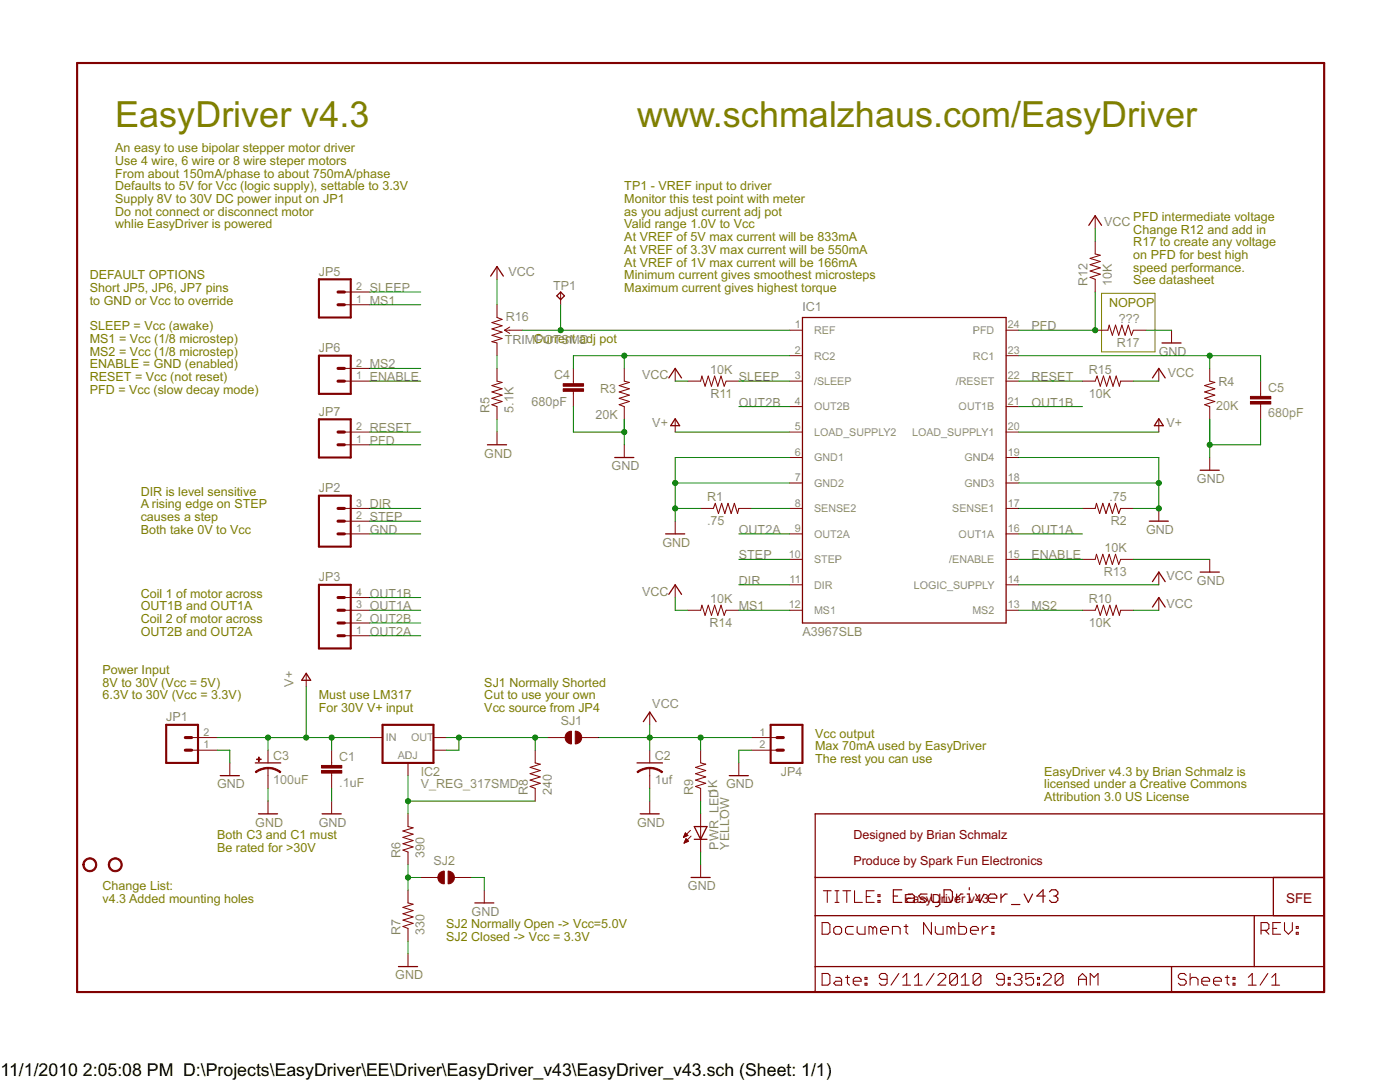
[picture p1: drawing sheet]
<svg xmlns="http://www.w3.org/2000/svg" width="279mm" height="216mm" viewBox="0 0 279 216" stroke-linecap="round" stroke-linejoin="round" font-family="sans-serif">
<g fill="#808000" stroke="#808000" stroke-width=".2">
<path d="M219.8 70.2h10.7z"/>
<path d="M230.5 58.5v11.7z"/>
<path d="M219.8 58.5h10.7z"/>
<path d="M219.8 58.5v11.7z"/>
</g>
<g fill="#800000" stroke="#800000" stroke-width=".2">
<path d="M157.6 65.9h2.5z"/>
<path d="M157.6 121.8h2.5z"/>
<path d="M157.6 71h2.5z"/>
<path d="M157.6 86.2h2.5z"/>
<path d="M157.6 96.4h2.5z"/>
<path d="M157.6 116.7h2.5z"/>
<path d="M157.6 101.5h2.5z"/>
<path d="M157.6 106.5h2.5z"/>
<path d="M157.6 91.3h2.5z"/>
<path d="M157.6 81.1h2.5z"/>
<path d="M157.6 76.1h2.5z"/>
<path d="M157.6 111.6h2.5z"/>
<path d="M200.8 65.9h2.5z"/>
<path d="M200.8 71h2.5z"/>
<path d="M200.8 76.1h2.5z"/>
<path d="M200.8 81.1h2.5z"/>
<path d="M200.8 86.2h2.5z"/>
<path d="M200.8 91.3h2.5z"/>
<path d="M200.8 96.4h2.5z"/>
<path d="M200.8 101.5h2.5z"/>
<path d="M200.8 106.5h2.5z"/>
<path d="M200.8 111.6h2.5z"/>
<path d="M200.8 116.7h2.5z"/>
<path d="M200.8 121.8h2.5z"/>
<path d="M134.7 104v2.5z"/>
<path d="M231.3 101.5v2.5z"/>
<path d="M231.3 114.2v2.5z"/>
<path d="M241.4 111.6v2.6z"/>
<path d="M134.7 73.5v2.6z"/>
<path d="M231.3 73.5v2.6z"/>
<path d="M231.3 119.2v2.6z"/>
<path d="M134.7 116.7v2.5z"/>
<path d="M147.4 101.5h2.6z"/>
<path d="M139.8 101.5h2.6z"/>
<path d="M216 101.5h2.6z"/>
<path d="M223.6 101.5h2.6z"/>
<path d="M241.4 73.5v2.6z"/>
<path d="M241.4 81.1v2.6z"/>
<path d="M240.4 80.8l1 .3z"/>
<path d="M240.4 80.8l2-.7z"/>
<path d="M240.4 79.5l2 .6z"/>
<path d="M240.4 79.5l2-.7z"/>
<path d="M240.4 78.2l2 .6z"/>
<path d="M240.4 78.2l2-.6z"/>
<path d="M240.4 76.9l2 .7z"/>
<path d="M240.4 76.9l2-.6z"/>
<path d="M241.4 76.1l1 .2z"/>
<path d="M124.6 73.5v2.6z"/>
<path d="M124.6 81.1v2.6z"/>
<path d="M123.6 80.8l1 .3z"/>
<path d="M123.6 80.8l2-.7z"/>
<path d="M123.6 79.5l2 .6z"/>
<path d="M123.6 79.5l2-.7z"/>
<path d="M123.6 78.2l2 .6z"/>
<path d="M123.6 78.2l2-.6z"/>
<path d="M123.6 76.9l2 .7z"/>
<path d="M123.6 76.9l2-.6z"/>
<path d="M124.6 76.1l1 .2z"/>
<path d="M129.7 153.2v1.6z"/>
<path d="M129.7 149.7v2.5z"/>
<path d="M129.7 154.8v2.5z"/>
<path d="M124.6 88.8v2.5z"/>
<path d="M241.4 91.3v2.5z"/>
<path d="M129.7 142.1v2.5z"/>
<path d="M53.5 153.2v1.6z"/>
<path d="M53.5 149.7v2.5z"/>
<path d="M53.5 154.8v2.5z"/>
<path d="M134.7 83.7v2.5z"/>
<path d="M231.3 83.7v2.5z"/>
<path d="M61.1 134.5v2.5z"/>
<path d="M218.6 43.1v2.5z"/>
<path d="M99.2 86.2v2.6z"/>
<path d="M99.2 73.5v2.6z"/>
<path d="M99.2 81.1v2.6z"/>
<path d="M98.2 80.8l1 .3z"/>
<path d="M98.2 80.8l2-.7z"/>
<path d="M98.2 79.5l2 .6z"/>
<path d="M98.2 79.5l2-.7z"/>
<path d="M98.2 78.2l2 .6z"/>
<path d="M98.2 78.2l2-.6z"/>
<path d="M98.2 76.9l2 .7z"/>
<path d="M98.2 76.9l2-.6z"/>
<path d="M99.2 76.1l1 .2z"/>
<path d="M81.4 162.4v2.5z"/>
<path d="M81.4 170v2.6z"/>
<path d="M80.4 169.6l1 .4z"/>
<path d="M80.4 169.6l2-.6z"/>
<path d="M80.4 168.4l2 .6z"/>
<path d="M80.4 168.4l2-.7z"/>
<path d="M80.4 167.1l2 .6z"/>
<path d="M80.4 167.1l2-.6z"/>
<path d="M80.4 165.8l2 .7z"/>
<path d="M80.4 165.8l2-.6z"/>
<path d="M81.4 164.9l1 .3z"/>
<path d="M106.8 149.7v2.5z"/>
<path d="M106.8 157.3v2.6z"/>
<path d="M105.8 156.9l1 .4z"/>
<path d="M105.8 156.9l2-.6z"/>
<path d="M105.8 155.7l2 .6z"/>
<path d="M105.8 155.7l2-.7z"/>
<path d="M105.8 154.4l2 .6z"/>
<path d="M105.8 154.4l2-.6z"/>
<path d="M105.8 153.1l2 .7z"/>
<path d="M105.8 153.1l2-.6z"/>
<path d="M106.8 152.2l1 .3z"/>
<path d="M139.8 167.5v2.5z"/>
<path d="M139.8 162.4v2.5z"/>
<path d="M139.8 164.9v2.6z"/>
<path d="M137.8 165.7l-1.4 1.4z"/>
<path d="M137.9 166.8l-1.4 1.4z"/>
<path d="M136.8 166.2l-.4 .9z"/>
<path d="M136.8 166.2l.5 .5z"/>
<path d="M136.4 167.1l.9-.4z"/>
<path d="M136.5 167h.2z"/>
<path d="M136.5 166.8h.5z"/>
<path d="M136.6 166.7h.7z"/>
<path d="M136.6 166.6h.6z"/>
<path d="M136.7 166.5h.4z"/>
<path d="M136.7 166.4h.2z"/>
<path d="M136.9 167.3l-.4 .9z"/>
<path d="M136.9 167.3l.5 .6z"/>
<path d="M136.5 168.2l.9-.3z"/>
<path d="M136.6 168.2h.1z"/>
<path d="M136.6 168h.4z"/>
<path d="M136.7 167.9h.6z"/>
<path d="M136.7 167.8h.7z"/>
<path d="M136.8 167.7h.4z"/>
<path d="M136.8 167.6h.3z"/>
<path d="M136.9 167.4h.1z"/>
<path d="M139.8 149.7v2.5z"/>
<path d="M139.8 157.3v2.6z"/>
<path d="M138.8 156.9l1 .4z"/>
<path d="M138.8 156.9l2-.6z"/>
<path d="M138.8 155.7l2 .6z"/>
<path d="M138.8 155.7l2-.7z"/>
<path d="M138.8 154.4l2 .6z"/>
<path d="M138.8 154.4l2-.6z"/>
<path d="M138.8 153.1l2 .7z"/>
<path d="M138.8 153.1l2-.6z"/>
<path d="M139.8 152.2l1 .3z"/>
<path d="M137.3 76.1h2.5z"/>
<path d="M144.9 76.1h2.5z"/>
<path d="M144.9 76.1l-.4 1z"/>
<path d="M143.9 75l.6 2.1z"/>
<path d="M143.9 75l-.6 2.1z"/>
<path d="M142.6 75l.7 2.1z"/>
<path d="M142.6 75l-.6 2.1z"/>
<path d="M141.4 75l.6 2.1z"/>
<path d="M141.4 75l-.7 2.1z"/>
<path d="M140.1 75l.6 2.1z"/>
<path d="M140.1 75l-.3 1.1z"/>
<path d="M218.6 48.1v2.6z"/>
<path d="M218.6 55.7v2.6z"/>
<path d="M217.6 55.4l1 .3z"/>
<path d="M217.6 55.4l2-.7z"/>
<path d="M217.6 54.1l2 .6z"/>
<path d="M217.6 54.1l2-.7z"/>
<path d="M217.6 52.8l2 .6z"/>
<path d="M217.6 52.8l2-.6z"/>
<path d="M217.6 51.6l2 .6z"/>
<path d="M217.6 51.6l2-.7z"/>
<path d="M218.6 50.7l1 .2z"/>
<path d="M216 111.6h2.6z"/>
<path d="M223.6 111.6h2.6z"/>
<path d="M223.6 111.6l-.3 1z"/>
<path d="M222.6 110.6l.7 2z"/>
<path d="M222.6 110.6l-.6 2z"/>
<path d="M221.4 110.6l.6 2z"/>
<path d="M221.4 110.6l-.7 2z"/>
<path d="M220.1 110.6l.6 2z"/>
<path d="M220.1 110.6l-.6 2z"/>
<path d="M218.8 110.6l.7 2z"/>
<path d="M218.8 110.6l-.2 1z"/>
<path d="M137.3 121.8h2.5z"/>
<path d="M144.9 121.8h2.5z"/>
<path d="M144.9 121.8l-.4 1z"/>
<path d="M143.9 120.8l.6 2z"/>
<path d="M143.9 120.8l-.6 2z"/>
<path d="M142.6 120.8l.7 2z"/>
<path d="M142.6 120.8l-.6 2z"/>
<path d="M141.4 120.8l.6 2z"/>
<path d="M141.4 120.8l-.7 2z"/>
<path d="M140.1 120.8l.6 2z"/>
<path d="M140.1 120.8l-.3 1z"/>
<path d="M223.6 76.1h2.6z"/>
<path d="M216 76.1h2.6z"/>
<path d="M218.9 75l-.3 1.1z"/>
<path d="M218.9 75l.7 2.1z"/>
<path d="M220.2 75l-.6 2.1z"/>
<path d="M220.2 75l.7 2.1z"/>
<path d="M221.5 75l-.6 2.1z"/>
<path d="M221.5 75l.6 2.1z"/>
<path d="M222.8 75l-.7 2.1z"/>
<path d="M222.8 75l.6 2.1z"/>
<path d="M223.6 76.1l-.2 1z"/>
<path d="M223.6 121.8h2.6z"/>
<path d="M216 121.8h2.6z"/>
<path d="M218.9 120.8l-.3 1z"/>
<path d="M218.9 120.8l.7 2z"/>
<path d="M220.2 120.8l-.6 2z"/>
<path d="M220.2 120.8l.7 2z"/>
<path d="M221.5 120.8l-.6 2z"/>
<path d="M221.5 120.8l.6 2z"/>
<path d="M222.8 120.8l-.7 2z"/>
<path d="M222.8 120.8l.6 2z"/>
<path d="M223.6 121.8l-.2 1z"/>
<path d="M99.2 53.2v2.5z"/>
<path d="M114.4 73.5v2.6z"/>
<path d="M114.4 78.6v2.5z"/>
<path d="M114.4 76.1v.5z"/>
<path d="M114.4 78.1v.5z"/>
<path d="M251.6 76.1v2.5z"/>
<path d="M251.6 81.1v2.6z"/>
<path d="M251.6 78.6v.5z"/>
<path d="M251.6 80.6v.5z"/>
<path d="M66.2 149.7v2.5z"/>
<path d="M66.2 154.8v2.5z"/>
<path d="M66.2 152.2v.5z"/>
<path d="M66.2 154.3v.5z"/>
<path d="M73.8 147.2h2.5z"/>
<path d="M81.4 152.2v2.6z"/>
<path d="M86.5 147.2h2.5z"/>
<path d="M86.5 149.7h2.5z"/>
<path d="M117 147.2h2.5z"/>
<path d="M109.3 147.2h2.6z"/>
<path d="M116.1 147.2h.9z"/>
<path d="M111.9 147.2h.9z"/>
<path d="M91.6 175.1h2.5z"/>
<path d="M84 175.1h2.5z"/>
<path d="M90.7 175.1h.9z"/>
<path d="M86.5 175.1h.9z"/>
<path d="M81.4 177.6v2.6z"/>
<path d="M81.4 185.3v2.5z"/>
<path d="M80.4 184.9l1 .4z"/>
<path d="M80.4 184.9l2-.7z"/>
<path d="M80.4 183.6l2 .6z"/>
<path d="M80.4 183.6l2-.6z"/>
<path d="M80.4 182.3l2 .7z"/>
<path d="M80.4 182.3l2-.6z"/>
<path d="M80.4 181.1l2 .6z"/>
<path d="M80.4 181.1l2-.7z"/>
<path d="M81.4 180.2l1 .2z"/>
<path d="M101.7 65.9h2.6z"/>
<path d="M99.2 60.8v2.6z"/>
<path d="M99.2 63.4l1 .3z"/>
<path d="M98.2 64.4l2-.7z"/>
<path d="M98.2 64.4l2 .6z"/>
<path d="M98.2 65.6l2-.6z"/>
<path d="M98.2 65.6l2 .7z"/>
<path d="M98.2 66.9l2-.6z"/>
<path d="M98.2 66.9l2 .6z"/>
<path d="M98.2 68.2l2-.7z"/>
<path d="M98.2 68.2l1 .2z"/>
<path d="M100.7 65.9l1 .6z"/>
<path d="M100.7 65.9l1-.6z"/>
<path d="M99.2 68.4v2.6z"/>
<path d="M100.7 65.9h1z"/>
<path d="M45.9 152.2v2.6z"/>
<path d="M53.5 159.9v2.5z"/>
<path d="M66.2 159.9v2.5z"/>
<path d="M129.7 159.9v2.5z"/>
<path d="M139.8 172.6v2.5z"/>
<path d="M147.4 152.2v2.6z"/>
<path d="M96.6 177.6v2.6z"/>
<path d="M81.4 190.3v2.6z"/>
<path d="M218.6 65.9h2.5z"/>
<path d="M226.2 65.9h2.5z"/>
<path d="M226.2 65.9l-.4 1z"/>
<path d="M225.2 64.9l.6 2z"/>
<path d="M225.2 64.9l-.7 2z"/>
<path d="M223.9 64.9l.6 2z"/>
<path d="M223.9 64.9l-.6 2z"/>
<path d="M222.6 64.9l.7 2z"/>
<path d="M222.6 64.9l-.6 2z"/>
<path d="M221.4 64.9l.6 2z"/>
<path d="M221.4 64.9l-.3 1z"/>
<path d="M233.8 65.9v2.5z"/>
<path d="M111.9 58.3v2.5z"/>
<path d="M68.7 60.8h5.1z"/>
<path d="M68.7 58.3h5.1z"/>
<path d="M68.7 76.1h5.1z"/>
<path d="M68.7 73.5h5.1z"/>
<path d="M68.7 88.8h5.1z"/>
<path d="M68.7 86.2h5.1z"/>
<path d="M68.7 106.5h5.1z"/>
<path d="M68.7 104h5.1z"/>
<path d="M68.7 101.5h5.1z"/>
<path d="M68.7 126.9h5.1z"/>
<path d="M68.7 124.3h5.1z"/>
<path d="M68.7 121.8h5.1z"/>
<path d="M68.7 119.2h5.1z"/>
<path d="M38.2 149.7h5.1z"/>
<path d="M38.2 147.2h5.1z"/>
<path d="M150 147.2h5.1z"/>
<path d="M150 149.7h5.1z"/>
<path d="M129.7 153.1h.2a4.1 4.1 0 0 1 2.3 .9l-.1 .2-1.4-.7-1-.1z" fill-rule="evenodd"/>
<path d="M127.1 154l1.2-.6 1.4-.3v.3l-1 .1-1.4 .7z" fill-rule="evenodd"/>
<path d="M53.5 153.1l1.3 .2 1.2 .7-.1 .2-1.4-.7-1-.1z" fill-rule="evenodd"/>
<path d="M50.9 154l1.2-.6 1.4-.3v.3l-1 .1-1.4 .7z" fill-rule="evenodd"/>
<path d="M114.8 145.9a1.27 1.27 0 0 1 1.3 1.3 1.27 1.27 0 0 1-1.3 1.2z" fill-rule="evenodd"/>
<path d="M113.1 146.3l.5-.3 .4-.1v2.5a1.29 1.29 0 0 1-1.1-.7 1.29 1.29 0 0 1 .2-1.4z" fill-rule="evenodd"/>
<path d="M89.4 173.8a1.27 1.27 0 0 1 1.3 1.3 1.27 1.27 0 0 1-1.3 1.3z" fill-rule="evenodd"/>
<path d="M87.7 174.2l.5-.3 .5-.1v2.6a1.27 1.27 0 0 1-1.2-.8 1.27 1.27 0 0 1 .2-1.4z" fill-rule="evenodd"/>
<path d="M16.9 171.6a1.4 1.4 0 0 1 2.2 .2 1.4 1.4 0 0 1-.8 2.1 1.4 1.4 0 0 1-1.8-1.3h.3a1.15 1.15 0 0 1 1.6-1.1 1.15 1.15 0 0 1 .3 1.9 1.15 1.15 0 0 1-1.9-.6v-.2h-.3z" fill-rule="evenodd"/>
<path d="M22 171.6a1.4 1.4 0 0 1 2.2 .2 1.4 1.4 0 0 1-.8 2.1 1.4 1.4 0 0 1-1.8-1.3h.3a1.15 1.15 0 0 1 1.6-1.1 1.15 1.15 0 0 1 .3 1.9 1.15 1.15 0 0 1-1.9-.6v-.2h-.3z" fill-rule="evenodd"/>
</g>
<g fill="#800000" stroke="#800000" stroke-width=".25">
<path d="M160.1 124.3h40.7z"/>
<path d="M200.8 63.4v60.9z"/>
<path d="M160.1 63.4h40.7z"/>
<path d="M160.1 63.4v60.9z"/>
<path d="M132.8 106.5h3.9z"/>
<path d="M229.4 104h3.8z"/>
<path d="M231.3 114.2l1.2 1.9z"/>
<path d="M231.3 114.2l-1.3 1.9z"/>
<path d="M239.5 114.2h3.8z"/>
<path d="M134.7 73.5l1.3 1.9z"/>
<path d="M134.7 73.5l-1.2 1.9z"/>
<path d="M231.3 73.5l1.2 1.9z"/>
<path d="M231.3 73.5l-1.3 1.9z"/>
<path d="M231.3 119.2l1.2 1.9z"/>
<path d="M231.3 119.2l-1.3 1.9z"/>
<path d="M134.7 116.7l1.3 1.9z"/>
<path d="M134.7 116.7l-1.2 1.9z"/>
<path d="M127.1 152.2h5.1z"/>
<path d="M122.7 91.3h3.8z"/>
<path d="M239.5 93.8h3.8z"/>
<path d="M129.7 142.1l1.2 1.9z"/>
<path d="M129.7 142.1l-1.3 1.9z"/>
<path d="M50.9 152.2h5.1z"/>
<path d="M134.7 83.5l.9 1.4z"/>
<path d="M134.7 83.5l-.8 1.4z"/>
<path d="M133.9 84.9h1.7z"/>
<path d="M231.3 83.5l.9 1.4z"/>
<path d="M231.3 83.5l-.9 1.4z"/>
<path d="M230.4 84.9h1.8z"/>
<path d="M61.1 134.3l.9 1.4z"/>
<path d="M61.1 134.3l-.9 1.4z"/>
<path d="M60.2 135.7h1.8z"/>
<path d="M218.6 43.1l1.2 1.9z"/>
<path d="M218.6 43.1l-1.3 1.9z"/>
<path d="M97.3 88.8h3.8z"/>
<path d="M162.7 198h71.1z"/>
<path d="M250.3 182.7h14z"/>
<path d="M162.7 192.9v5.1z"/>
<path d="M162.7 192.9h71.1z"/>
<path d="M162.7 182.7v10.2z"/>
<path d="M264.3 182.7v10.2z"/>
<path d="M233.8 192.9v5.1z"/>
<path d="M233.8 192.9h16.5z"/>
<path d="M233.8 198h30.5z"/>
<path d="M250.3 182.7v10.2z"/>
<path d="M162.7 182.7h87.6z"/>
<path d="M250.3 192.9h14z"/>
<path d="M264.3 192.9v5.1z"/>
<path d="M162.7 175.1v7.6z"/>
<path d="M162.7 162.4h101.6z"/>
<path d="M264.3 162.4v12.7z"/>
<path d="M162.7 175.1h101.6z"/>
<path d="M162.7 162.4v12.7z"/>
<path d="M264.3 175.1v7.6z"/>
<path d="M141.1 164.9l-1.3 2.6z"/>
<path d="M138.6 164.9l1.2 2.6z"/>
<path d="M139.8 167.5h1.3z"/>
<path d="M138.6 167.5h1.2z"/>
<path d="M139.8 164.9h1.3z"/>
<path d="M138.6 164.9h1.2z"/>
<path d="M99.2 53.2l1.3 1.9z"/>
<path d="M99.2 53.2l-1.3 1.9z"/>
<path d="M44 154.8h3.8z"/>
<path d="M51.6 162.4h3.8z"/>
<path d="M64.3 162.4h3.8z"/>
<path d="M127.8 162.4h3.8z"/>
<path d="M137.9 175.1h3.8z"/>
<path d="M145.5 154.8h3.9z"/>
<path d="M94.8 180.2h3.8z"/>
<path d="M79.5 192.9h3.8z"/>
<path d="M254.1 175.1v7.6z"/>
<path d="M254.1 182.7h10.2z"/>
<path d="M254.1 175.1h10.2z"/>
<path d="M231.9 68.4h3.8z"/>
<path d="M111.1 59l.8-.7z"/>
<path d="M111.9 58.3l.7 .7z"/>
<path d="M112.6 59l-.7 .8z"/>
<path d="M111.1 59l.8 .8z"/>
</g>
<g fill="#800000" stroke="#800000" stroke-width=".21">
<path d="M142.7 100.4l-.3 1.1z"/>
<path d="M142.7 100.4l.7 2.1z"/>
<path d="M144 100.4l-.6 2.1z"/>
<path d="M144 100.4l.7 2.1z"/>
<path d="M145.3 100.4l-.6 2.1z"/>
<path d="M145.3 100.4l.6 2.1z"/>
<path d="M146.6 100.4l-.7 2.1z"/>
<path d="M146.6 100.4l.6 2.1z"/>
<path d="M147.4 101.5l-.2 1z"/>
<path d="M223.6 101.5l-.3 1z"/>
<path d="M222.6 100.4l.7 2.1z"/>
<path d="M222.6 100.4l-.6 2.1z"/>
<path d="M221.4 100.4l.6 2.1z"/>
<path d="M221.4 100.4l-.7 2.1z"/>
<path d="M220.1 100.4l.6 2.1z"/>
<path d="M220.1 100.4l-.6 2.1z"/>
<path d="M218.8 100.4l.7 2.1z"/>
<path d="M218.8 100.4l-.2 1.1z"/>
<path d="M164.1 194.2v2.4z"/>
<path d="M164.1 196.6h1.1z"/>
<path d="M165.2 196.6l.4-.4z"/>
<path d="M165.6 194.6v1.6z"/>
<path d="M165.2 194.2l.4 .4z"/>
<path d="M164.1 194.2h1.1z"/>
<path d="M166.8 195h.8z"/>
<path d="M167.6 195l.4 .4z"/>
<path d="M168 195.4v1.2z"/>
<path d="M166.8 196.6h1.2z"/>
<path d="M166.4 196.2l.4 .4z"/>
<path d="M166.4 196.2l.4-.4z"/>
<path d="M166.8 195.8h1.2z"/>
<path d="M169.1 194.6v1.6z"/>
<path d="M169.1 196.2l.4 .4z"/>
<path d="M168.7 195h.8z"/>
<path d="M170.7 196.6h.8z"/>
<path d="M170.3 196.2l.4 .4z"/>
<path d="M170.3 195.4v.8z"/>
<path d="M170.3 195.4l.4-.4z"/>
<path d="M170.7 195h.8z"/>
<path d="M171.5 195l.4 .4z"/>
<path d="M171.9 195.4v.4z"/>
<path d="M170.3 195.8h1.6z"/>
<path d="M172.6 195h.4z"/>
<path d="M173 195v.4z"/>
<path d="M172.6 195.4h.4z"/>
<path d="M172.6 195v.4z"/>
<path d="M172.6 196.2h.4z"/>
<path d="M173 196.2v.4z"/>
<path d="M172.6 196.6h.4z"/>
<path d="M172.6 196.2v.4z"/>
<path d="M175.5 196.2l.4 .4z"/>
<path d="M175.9 196.6h.8z"/>
<path d="M176.7 196.6l.3-.4z"/>
<path d="M177 194.6v1.6z"/>
<path d="M176.7 194.2l.3 .4z"/>
<path d="M175.9 194.2h.8z"/>
<path d="M175.9 194.2l-.4 .4z"/>
<path d="M175.5 194.6v.4z"/>
<path d="M175.5 195l.4 .4z"/>
<path d="M175.9 195.4h1.1z"/>
<path d="M179.4 194.2l-1.6 2.4z"/>
<path d="M180.2 195l.8-.8z"/>
<path d="M181 194.2v2.4z"/>
<path d="M180.2 196.6h1.5z"/>
<path d="M182.5 195l.8-.8z"/>
<path d="M183.3 194.2v2.4z"/>
<path d="M182.5 196.6h1.6z"/>
<path d="M186.4 194.2l-1.6 2.4z"/>
<path d="M187.2 196.6h1.5z"/>
<path d="M187.2 196.6l1.5-1.6z"/>
<path d="M188.7 194.6v.4z"/>
<path d="M188.3 194.2l.4 .4z"/>
<path d="M187.6 194.2h.7z"/>
<path d="M187.2 194.6l.4-.4z"/>
<path d="M189.5 194.6v1.6z"/>
<path d="M189.9 194.2l-.4 .4z"/>
<path d="M189.9 194.2h.8z"/>
<path d="M190.7 194.2l.4 .4z"/>
<path d="M191.1 194.6v1.6z"/>
<path d="M191.1 196.2l-.4 .4z"/>
<path d="M189.9 196.6h.8z"/>
<path d="M189.5 196.2l.4 .4z"/>
<path d="M191.1 194.6l-1.6 1.6z"/>
<path d="M191.9 195l.7-.8z"/>
<path d="M192.6 194.2v2.4z"/>
<path d="M191.9 196.6h1.5z"/>
<path d="M194.2 194.6v1.6z"/>
<path d="M194.2 194.6l.4-.4z"/>
<path d="M194.6 194.2h.8z"/>
<path d="M195.4 194.2l.3 .4z"/>
<path d="M195.7 194.6v1.6z"/>
<path d="M195.4 196.6l.3-.4z"/>
<path d="M194.6 196.6h.8z"/>
<path d="M194.2 196.2l.4 .4z"/>
<path d="M195.7 194.6l-1.5 1.6z"/>
<path d="M198.9 196.2l.4 .4z"/>
<path d="M199.3 196.6h.7z"/>
<path d="M200 196.6l.4-.4z"/>
<path d="M200.4 194.6v1.6z"/>
<path d="M200 194.2l.4 .4z"/>
<path d="M199.3 194.2h.7z"/>
<path d="M199.3 194.2l-.4 .4z"/>
<path d="M198.9 194.6v.4z"/>
<path d="M198.9 195l.4 .4z"/>
<path d="M199.3 195.4h1.1z"/>
<path d="M201.2 195h.4z"/>
<path d="M201.6 195v.4z"/>
<path d="M201.2 195.4h.4z"/>
<path d="M201.2 195v.4z"/>
<path d="M201.2 196.2h.4z"/>
<path d="M201.6 196.2v.4z"/>
<path d="M201.2 196.6h.4z"/>
<path d="M201.2 196.2v.4z"/>
<path d="M202.4 194.6l.4-.4z"/>
<path d="M202.8 194.2h.8z"/>
<path d="M203.6 194.2l.3 .4z"/>
<path d="M203.9 194.6v.4z"/>
<path d="M203.9 195l-.3 .4z"/>
<path d="M203.2 195.4h.4z"/>
<path d="M203.6 195.4l.3 .4z"/>
<path d="M203.9 195.8v.4z"/>
<path d="M203.9 196.2l-.3 .4z"/>
<path d="M202.8 196.6h.8z"/>
<path d="M202.4 196.2l.4 .4z"/>
<path d="M204.7 194.2h1.6z"/>
<path d="M204.7 194.2v1.2z"/>
<path d="M204.7 195.4l.8-.4z"/>
<path d="M205.5 195h.4z"/>
<path d="M205.9 195l.4 .4z"/>
<path d="M206.3 195.4v.8z"/>
<path d="M206.3 196.2l-.4 .4z"/>
<path d="M205.1 196.6h.8z"/>
<path d="M204.7 196.2l.4 .4z"/>
<path d="M207.1 195h.4z"/>
<path d="M207.5 195v.4z"/>
<path d="M207.1 195.4h.4z"/>
<path d="M207.1 195v.4z"/>
<path d="M207.1 196.2h.4z"/>
<path d="M207.5 196.2v.4z"/>
<path d="M207.1 196.6h.4z"/>
<path d="M207.1 196.2v.4z"/>
<path d="M208.2 196.6h1.6z"/>
<path d="M208.2 196.6l1.6-1.6z"/>
<path d="M209.8 194.6v.4z"/>
<path d="M209.4 194.2l.4 .4z"/>
<path d="M208.6 194.2h.8z"/>
<path d="M208.2 194.6l.4-.4z"/>
<path d="M210.6 194.6v1.6z"/>
<path d="M210.9 194.2l-.3 .4z"/>
<path d="M210.9 194.2h.8z"/>
<path d="M211.7 194.2l.4 .4z"/>
<path d="M212.1 194.6v1.6z"/>
<path d="M211.7 196.6l.4-.4z"/>
<path d="M210.9 196.6h.8z"/>
<path d="M210.6 196.2l.3 .4z"/>
<path d="M210.6 196.2l1.5-1.6z"/>
<path d="M215.2 195v1.6z"/>
<path d="M216 194.2l-.8 .8z"/>
<path d="M216 194.2l.8 .8z"/>
<path d="M216.8 195v1.6z"/>
<path d="M215.2 195.4h1.6z"/>
<path d="M217.6 194.2v2.4z"/>
<path d="M217.6 194.2l.8 .8z"/>
<path d="M218.4 195l.7-.8z"/>
<path d="M219.1 194.2v2.4z"/>
<path d="M236.3 194.2l.4 .4z"/>
<path d="M235.6 194.2h.7z"/>
<path d="M235.2 194.6l.4-.4z"/>
<path d="M235.2 194.6v.4z"/>
<path d="M235.2 195l.4 .4z"/>
<path d="M235.6 195.4h.7z"/>
<path d="M236.3 195.4l.4 .4z"/>
<path d="M236.7 195.8v.4z"/>
<path d="M236.7 196.2l-.4 .4z"/>
<path d="M235.6 196.6h.7z"/>
<path d="M235.2 196.2l.4 .4z"/>
<path d="M237.5 194.2v2.4z"/>
<path d="M237.5 195.4l.4-.4z"/>
<path d="M237.9 195h.8z"/>
<path d="M238.7 195l.4 .4z"/>
<path d="M239.1 195.4v1.2z"/>
<path d="M240.2 196.6h.8z"/>
<path d="M239.8 196.2l.4 .4z"/>
<path d="M239.8 195.4v.8z"/>
<path d="M239.8 195.4l.4-.4z"/>
<path d="M240.2 195h.8z"/>
<path d="M241 195l.4 .4z"/>
<path d="M241.4 195.4v.4z"/>
<path d="M239.8 195.8h1.6z"/>
<path d="M242.6 196.6h.8z"/>
<path d="M242.2 196.2l.4 .4z"/>
<path d="M242.2 195.4v.8z"/>
<path d="M242.2 195.4l.4-.4z"/>
<path d="M242.6 195h.8z"/>
<path d="M243.4 195l.4 .4z"/>
<path d="M243.8 195.4v.4z"/>
<path d="M242.2 195.8h1.6z"/>
<path d="M244.9 194.6v1.6z"/>
<path d="M244.9 196.2l.4 .4z"/>
<path d="M244.5 195h.8z"/>
<path d="M246.1 195h.4z"/>
<path d="M246.5 195v.4z"/>
<path d="M246.1 195.4h.4z"/>
<path d="M246.1 195v.4z"/>
<path d="M246.1 196.2h.4z"/>
<path d="M246.5 196.2v.4z"/>
<path d="M246.1 196.6h.4z"/>
<path d="M246.1 196.2v.4z"/>
<path d="M249.1 195l.8-.8z"/>
<path d="M249.9 194.2v2.4z"/>
<path d="M249.1 196.6h1.6z"/>
<path d="M253 194.2l-1.5 2.4z"/>
<path d="M253.8 195l.8-.8z"/>
<path d="M254.6 194.2v2.4z"/>
<path d="M253.8 196.6h1.6z"/>
<path d="M251.7 184.1v2.3z"/>
<path d="M251.7 184.1h1.2z"/>
<path d="M252.9 184.1l.3 .4z"/>
<path d="M253.2 184.5v.8z"/>
<path d="M252.9 185.6l.3-.3z"/>
<path d="M251.7 185.6h1.2z"/>
<path d="M252.5 185.6l.7 .8z"/>
<path d="M254 184.1h1.6z"/>
<path d="M254 184.1v2.3z"/>
<path d="M254 186.4h1.6z"/>
<path d="M254 185.3h.8z"/>
<path d="M256.3 184.1v1.5z"/>
<path d="M256.3 185.6l.8 .8z"/>
<path d="M257.1 186.4l.8-.8z"/>
<path d="M257.9 184.1v1.5z"/>
<path d="M258.7 184.9h.4z"/>
<path d="M259.1 184.9v.4z"/>
<path d="M258.7 185.3h.4z"/>
<path d="M258.7 184.9v.4z"/>
<path d="M258.7 186h.4z"/>
<path d="M259.1 186v.4z"/>
<path d="M258.7 186.4h.4z"/>
<path d="M258.7 186v.4z"/>
<path d="M165.1 177.7v2.4z"/>
<path d="M164.3 177.7h1.6z"/>
<path d="M166.6 180.1h.8z"/>
<path d="M167 177.7v2.4z"/>
<path d="M166.6 177.7h.8z"/>
<path d="M169 177.7v2.4z"/>
<path d="M168.2 177.7h1.6z"/>
<path d="M170.5 177.7v2.4z"/>
<path d="M170.5 180.1h1.6z"/>
<path d="M172.9 177.7h1.6z"/>
<path d="M172.9 177.7v2.4z"/>
<path d="M172.9 180.1h1.6z"/>
<path d="M172.9 178.9h.8z"/>
<path d="M175.2 178.5h.4z"/>
<path d="M175.6 178.5v.4z"/>
<path d="M175.2 178.9h.4z"/>
<path d="M175.2 178.5v.4z"/>
<path d="M175.2 179.7h.4z"/>
<path d="M175.6 179.7v.4z"/>
<path d="M175.2 180.1h.4z"/>
<path d="M175.2 179.7v.4z"/>
<path d="M164.1 184.1v2.3z"/>
<path d="M164.1 186.4h1.1z"/>
<path d="M165.2 186.4l.4-.4z"/>
<path d="M165.6 184.5v1.5z"/>
<path d="M165.2 184.1l.4 .4z"/>
<path d="M164.1 184.1h1.1z"/>
<path d="M166.8 186.4h.8z"/>
<path d="M167.6 186.4l.4-.4z"/>
<path d="M168 185.3v.7z"/>
<path d="M167.6 184.9l.4 .4z"/>
<path d="M166.8 184.9h.8z"/>
<path d="M166.4 185.3l.4-.4z"/>
<path d="M166.4 185.3v.7z"/>
<path d="M166.4 186l.4 .4z"/>
<path d="M169.1 184.9h1.2z"/>
<path d="M169.1 184.9l-.4 .4z"/>
<path d="M168.7 185.3v.7z"/>
<path d="M168.7 186l.4 .4z"/>
<path d="M169.1 186.4h1.2z"/>
<path d="M171.1 184.9v1.1z"/>
<path d="M171.1 186l.4 .4z"/>
<path d="M171.5 186.4h1.1z"/>
<path d="M172.6 184.9v1.5z"/>
<path d="M173.4 184.9v1.5z"/>
<path d="M173.4 184.9h.4z"/>
<path d="M173.8 184.9l.4 .4z"/>
<path d="M174.2 185.3v1.1z"/>
<path d="M174.2 185.3l.4-.4z"/>
<path d="M174.6 184.9l.4 .4z"/>
<path d="M175 185.3v1.1z"/>
<path d="M176.1 186.4h.8z"/>
<path d="M175.7 186l.4 .4z"/>
<path d="M175.7 185.3v.7z"/>
<path d="M175.7 185.3l.4-.4z"/>
<path d="M176.1 184.9h.8z"/>
<path d="M176.9 184.9l.4 .4z"/>
<path d="M177.3 185.3v.3z"/>
<path d="M175.7 185.6h1.6z"/>
<path d="M178.1 184.9v1.5z"/>
<path d="M178.1 184.9h1.2z"/>
<path d="M179.3 184.9l.3 .4z"/>
<path d="M179.6 185.3v1.1z"/>
<path d="M180.8 184.5v1.5z"/>
<path d="M180.8 186l.4 .4z"/>
<path d="M180.4 184.9h.8z"/>
<path d="M184.3 184.1v2.3z"/>
<path d="M184.3 184.1l1.6 2.3z"/>
<path d="M185.9 184.1v2.3z"/>
<path d="M186.7 184.9v1.1z"/>
<path d="M186.7 186l.3 .4z"/>
<path d="M187 186.4h1.2z"/>
<path d="M188.2 184.9v1.5z"/>
<path d="M189 184.9v1.5z"/>
<path d="M189 184.9h.4z"/>
<path d="M189.4 184.9l.4 .4z"/>
<path d="M189.8 185.3v1.1z"/>
<path d="M189.8 185.3l.4-.4z"/>
<path d="M190.2 184.9l.4 .4z"/>
<path d="M190.6 185.3v1.1z"/>
<path d="M191.3 184.1v2.3z"/>
<path d="M191.3 186.4h1.2z"/>
<path d="M192.5 186.4l.4-.4z"/>
<path d="M192.9 185.3v.7z"/>
<path d="M192.5 184.9l.4 .4z"/>
<path d="M191.3 184.9h1.2z"/>
<path d="M194.1 186.4h.7z"/>
<path d="M193.7 186l.4 .4z"/>
<path d="M193.7 185.3v.7z"/>
<path d="M193.7 185.3l.4-.4z"/>
<path d="M194.1 184.9h.7z"/>
<path d="M194.8 184.9l.4 .4z"/>
<path d="M195.2 185.3v.3z"/>
<path d="M193.7 185.6h1.5z"/>
<path d="M196 184.9v1.5z"/>
<path d="M196 185.6l.8-.7z"/>
<path d="M196.8 184.9h.4z"/>
<path d="M198 184.9h.4z"/>
<path d="M198.4 184.9v.4z"/>
<path d="M198 185.3h.4z"/>
<path d="M198 184.9v.4z"/>
<path d="M198 186h.4z"/>
<path d="M198.4 186v.4z"/>
<path d="M198 186.4h.4z"/>
<path d="M198 186v.4z"/>
</g>
<g fill="#800000" stroke="#800000" stroke-width=".2">
<path d="M51.2 151.4h.9v.2h-.9z"/>
<path d="M51.6 151.1h.1v.9h-.1z"/>
<path d="M112.4 77.6h4.1v.5h-4.1z"/>
<path d="M112.4 76.6h4.1v.5h-4.1z"/>
<path d="M249.6 80.1h4v.5h-4z"/>
<path d="M249.6 79.1h4v.5h-4z"/>
<path d="M64.2 153.8h4v.5h-4z"/>
<path d="M64.2 152.7h4v.5h-4z"/>
</g>
<g fill="#800000" stroke="#800000" stroke-width=".42">
<path d="M15.4 12.6h248.9z"/>
<path d="M264.3 12.6v185.4z"/>
<path d="M15.4 12.6v185.4z"/>
<path d="M15.4 198h248.9z"/>
<path d="M76.3 152.2h10.2z"/>
<path d="M86.5 144.6v7.6z"/>
<path d="M76.3 144.6h10.2z"/>
<path d="M76.3 144.6v7.6z"/>
<path d="M63.6 63.4h6.4z"/>
<path d="M63.6 55.7v7.7z"/>
<path d="M70 55.7v7.7z"/>
<path d="M63.6 55.7h6.4z"/>
<path d="M63.6 78.6h6.4z"/>
<path d="M63.6 71v7.6z"/>
<path d="M70 71v7.6z"/>
<path d="M63.6 71h6.4z"/>
<path d="M63.6 91.3h6.4z"/>
<path d="M63.6 83.7v7.6z"/>
<path d="M70 83.7v7.6z"/>
<path d="M63.6 83.7h6.4z"/>
<path d="M63.6 109.1h6.4z"/>
<path d="M63.6 98.9v10.2z"/>
<path d="M70 98.9v10.2z"/>
<path d="M63.6 98.9h6.4z"/>
<path d="M63.6 129.4h6.4z"/>
<path d="M63.6 116.7v12.7z"/>
<path d="M70 116.7v12.7z"/>
<path d="M63.6 116.7h6.4z"/>
<path d="M33.2 152.2h6.3z"/>
<path d="M33.2 144.6v7.6z"/>
<path d="M39.5 144.6v7.6z"/>
<path d="M33.2 144.6h6.3z"/>
<path d="M153.8 144.6h6.3z"/>
<path d="M160.1 144.6v7.6z"/>
<path d="M153.8 144.6v7.6z"/>
<path d="M153.8 152.2h6.3z"/>
</g>
<g fill="#800000" stroke="#800000" stroke-width=".23">
<path d="M178.3 177.5h1.7z"/>
<path d="M178.3 177.5v2.6z"/>
<path d="M178.3 180.1h1.7z"/>
<path d="M178.3 178.8h.8z"/>
<path d="M181.3 178.4h.8z"/>
<path d="M182.1 178.4l.4 .4z"/>
<path d="M182.5 178.8v1.3z"/>
<path d="M181.3 180.1h1.2z"/>
<path d="M180.8 179.6l.5 .5z"/>
<path d="M180.8 179.6l.5-.4z"/>
<path d="M181.3 179.2h1.2z"/>
<path d="M183.3 180.1h1.3z"/>
<path d="M184.6 180.1l.4-.5z"/>
<path d="M184.6 179.2l.4 .4z"/>
<path d="M183.8 179.2h.8z"/>
<path d="M183.3 178.8l.5 .4z"/>
<path d="M183.3 178.8l.5-.4z"/>
<path d="M183.8 178.4h1.2z"/>
<path d="M185.9 178.4v1.2z"/>
<path d="M185.9 179.6l.4 .5z"/>
<path d="M186.3 180.1h1.3z"/>
<path d="M187.6 178.4v2.1z"/>
<path d="M187.1 180.9l.5-.4z"/>
<path d="M186.7 180.9h.4z"/>
<path d="M188.4 177.5v2.6z"/>
<path d="M188.4 180.1h1.3z"/>
<path d="M189.7 180.1l.4-.5z"/>
<path d="M190.1 178v1.6z"/>
<path d="M189.7 177.5l.4 .5z"/>
<path d="M188.4 177.5h1.3z"/>
<path d="M190.9 178.4v1.7z"/>
<path d="M190.9 179.2l.9-.8z"/>
<path d="M191.8 178.4h.4z"/>
<path d="M193 178.4h.4z"/>
<path d="M193.4 178.4v1.7z"/>
<path d="M193 180.1h.9z"/>
<path d="M193.4 177.1v.4z"/>
<path d="M194.7 178.4l.9 1.7z"/>
<path d="M196.4 178.4l-.8 1.7z"/>
<path d="M197.7 180.1h.8z"/>
<path d="M197.2 179.6l.5 .5z"/>
<path d="M197.2 178.8v.8z"/>
<path d="M197.2 178.8l.5-.4z"/>
<path d="M197.7 178.4h.8z"/>
<path d="M198.5 178.4l.4 .4z"/>
<path d="M198.9 178.8v.4z"/>
<path d="M197.2 179.2h1.7z"/>
<path d="M199.8 178.4v1.7z"/>
<path d="M199.8 179.2l.8-.8z"/>
<path d="M200.6 178.4h.4z"/>
<path d="M201.9 180.5h1.6z"/>
<path d="M204.4 178.4l.8 1.7z"/>
<path d="M206.1 178.4l-.9 1.7z"/>
<path d="M208.2 177.5v2.6z"/>
<path d="M208.2 177.5l-1.3 1.3z"/>
<path d="M206.9 178.8h1.7z"/>
<path d="M209.4 178l.5-.5z"/>
<path d="M209.9 177.5h.8z"/>
<path d="M210.7 177.5l.4 .5z"/>
<path d="M211.1 178v.4z"/>
<path d="M210.7 178.8l.4-.4z"/>
<path d="M210.3 178.8h.4z"/>
<path d="M210.7 178.8l.4 .4z"/>
<path d="M211.1 179.2v.4z"/>
<path d="M211.1 179.6l-.4 .5z"/>
<path d="M209.9 180.1h.8z"/>
<path d="M209.4 179.6l.5 .5z"/>
</g>
<g fill="#800000" stroke="#800000" stroke-width=".61">
<path d="M67.5 58.3h1.2z"/>
<path d="M67.5 60.8h1.2z"/>
<path d="M67.5 73.5h1.2z"/>
<path d="M67.5 76.1h1.2z"/>
<path d="M67.5 86.2h1.2z"/>
<path d="M67.5 88.8h1.2z"/>
<path d="M67.5 101.5h1.2z"/>
<path d="M67.5 104h1.2z"/>
<path d="M67.5 106.5h1.2z"/>
<path d="M67.5 121.8h1.2z"/>
<path d="M67.5 124.3h1.2z"/>
<path d="M67.5 126.9h1.2z"/>
<path d="M67.5 119.2h1.2z"/>
<path d="M37 147.2h1.2z"/>
<path d="M37 149.7h1.2z"/>
<path d="M155.1 149.7h1.2z"/>
<path d="M155.1 147.2h1.2z"/>
</g>
<g fill="#008000" stroke="#008000" stroke-width=".2">
<path d="M134.7 91.3h22.9z"/>
<path d="M134.7 91.3v5.1z"/>
<path d="M134.7 96.4h22.9z"/>
<path d="M134.7 96.4v5.1z"/>
<path d="M134.7 101.5v2.5z"/>
<path d="M134.7 101.5h5.1z"/>
<path d="M226.2 101.5h5.1z"/>
<path d="M203.3 96.4h28z"/>
<path d="M203.3 91.3h28z"/>
<path d="M231.3 91.3v5.1z"/>
<path d="M231.3 96.4v5.1z"/>
<path d="M114.4 81.1v5.1z"/>
<path d="M114.4 86.2h10.2z"/>
<path d="M124.6 83.7v2.5z"/>
<path d="M124.6 83.7v5.1z"/>
<path d="M241.4 83.7v5.1z"/>
<path d="M241.4 88.8h10.2z"/>
<path d="M251.6 83.7v5.1z"/>
<path d="M241.4 83.7v7.6z"/>
<path d="M99.2 83.7v2.5z"/>
<path d="M226.2 111.6h15.2z"/>
<path d="M73.8 106.5h10.2z"/>
<path d="M43.3 149.7h2.6z"/>
<path d="M45.9 149.7v2.5z"/>
<path d="M53.5 157.3v2.6z"/>
<path d="M66.2 157.3v2.6z"/>
<path d="M129.7 157.3v2.6z"/>
<path d="M139.8 170v2.6z"/>
<path d="M147.4 149.7h2.6z"/>
<path d="M147.4 149.7v2.5z"/>
<path d="M94.1 175.1h2.5z"/>
<path d="M96.6 175.1v2.5z"/>
<path d="M81.4 187.8v2.5z"/>
<path d="M228.7 65.9h5.1z"/>
<path d="M218.6 45.6v2.5z"/>
<path d="M226.2 76.1h5.1z"/>
<path d="M203.3 116.7h28z"/>
<path d="M134.7 119.2v2.6z"/>
<path d="M134.7 121.8h2.6z"/>
<path d="M134.7 76.1h2.6z"/>
<path d="M226.2 121.8h5.1z"/>
<path d="M99.2 55.7v5.1z"/>
<path d="M129.7 144.6v2.6z"/>
<path d="M139.8 147.2h10.2z"/>
<path d="M129.7 147.2h10.1z"/>
<path d="M129.7 147.2v2.5z"/>
<path d="M139.8 147.2v2.5z"/>
<path d="M119.5 147.2h10.2z"/>
<path d="M150 101.5h7.6z"/>
<path d="M203.3 101.5h12.7z"/>
<path d="M124.6 71h33z"/>
<path d="M124.6 71v2.5z"/>
<path d="M114.4 71h10.2z"/>
<path d="M114.4 71v2.5z"/>
<path d="M241.4 71v2.5z"/>
<path d="M251.6 71v5.1z"/>
<path d="M241.4 71h10.2z"/>
<path d="M203.3 71h38.1z"/>
<path d="M134.7 86.2h22.9z"/>
<path d="M203.3 86.2h28z"/>
<path d="M53.5 147.2v2.5z"/>
<path d="M53.5 147.2h7.6z"/>
<path d="M61.1 137v10.2z"/>
<path d="M43.3 147.2h10.2z"/>
<path d="M61.1 147.2h5.1z"/>
<path d="M66.2 147.2v2.5z"/>
<path d="M66.2 147.2h7.6z"/>
<path d="M104.3 65.9h7.6z"/>
<path d="M111.9 65.9h45.7z"/>
<path d="M111.9 60.8v5.1z"/>
<path d="M81.4 154.8v5.1z"/>
<path d="M81.4 159.9v2.5z"/>
<path d="M81.4 159.9h25.4z"/>
<path d="M99.2 71v2.5z"/>
<path d="M147.4 81.1h10.2z"/>
<path d="M73.8 124.3h10.2z"/>
<path d="M147.4 106.5h10.2z"/>
<path d="M73.8 126.9h10.2z"/>
<path d="M147.4 116.7h10.2z"/>
<path d="M73.8 101.5h10.2z"/>
<path d="M147.4 121.8h10.2z"/>
<path d="M73.8 60.8h10.2z"/>
<path d="M203.3 121.8h12.7z"/>
<path d="M73.8 73.5h10.2z"/>
<path d="M203.3 111.6h12.7z"/>
<path d="M73.8 76.1h10.2z"/>
<path d="M203.3 106.5h12.7z"/>
<path d="M73.8 121.8h10.2z"/>
<path d="M203.3 81.1h12.7z"/>
<path d="M73.8 119.2h10.2z"/>
<path d="M203.3 76.1h12.7z"/>
<path d="M73.8 86.2h10.2z"/>
<path d="M218.6 58.3v7.6z"/>
<path d="M203.3 65.9h15.3z"/>
<path d="M73.8 88.8h10.2z"/>
<path d="M147.4 111.6h10.2z"/>
<path d="M73.8 104h10.2z"/>
<path d="M147.4 76.1h10.2z"/>
<path d="M73.8 58.3h10.2z"/>
<path d="M89 147.2h2.6z"/>
<path d="M91.6 147.2h15.2z"/>
<path d="M106.8 147.2v2.5z"/>
<path d="M89 149.7h2.6z"/>
<path d="M91.6 147.2v2.5z"/>
<path d="M106.8 147.2h2.5z"/>
<path d="M139.8 159.9v2.5z"/>
<path d="M81.4 175.1v2.5z"/>
<path d="M81.4 172.6v2.5z"/>
<path d="M81.4 175.1h2.6z"/>
<circle cx="134.7" cy="96.4" r=".51"/>
<circle cx="134.7" cy="101.5" r=".51"/>
<circle cx="231.3" cy="96.4" r=".51"/>
<circle cx="231.3" cy="101.5" r=".51"/>
<circle cx="124.6" cy="86.2" r=".51"/>
<circle cx="241.4" cy="88.8" r=".51"/>
<circle cx="129.7" cy="147.2" r=".51"/>
<circle cx="139.8" cy="147.2" r=".51"/>
<circle cx="124.6" cy="71" r=".51"/>
<circle cx="241.4" cy="71" r=".51"/>
<circle cx="53.5" cy="147.2" r=".51"/>
<circle cx="66.2" cy="147.2" r=".51"/>
<circle cx="61.1" cy="147.2" r=".51"/>
<circle cx="111.9" cy="65.9" r=".51"/>
<circle cx="81.4" cy="159.9" r=".51"/>
<circle cx="218.6" cy="65.9" r=".51"/>
<circle cx="91.6" cy="147.2" r=".51"/>
<circle cx="106.8" cy="147.2" r=".51"/>
<circle cx="81.4" cy="175.1" r=".51"/>
</g>
<g font-size="8" fill="#808000">
<text x="23" y="25.3">EasyDriver v4.3</text>
<text x="127.1" y="25.3">www.schmalzhaus.com/EasyDriver</text>
</g>
<g font-size="4">
<text x=".1" y="214.8">11/1/2010</text>
<text x="16.6" y="214.8">2:05:08 PM D:\Projects\EasyDriver\EE\Driver\EasyDriver_v43\EasyDriver_v43.sch (Sheet: 1/1)</text>
</g>
<text font-size="3" fill="#800000" x="256.7" y="180.2">SFE</text>
<g font-size="2.8" fill="#808000">
<text x="23" y="30.3">An easy to use bipolar stepper motor driver</text>
<text x="23" y="32.9">Use 4 wire, 6 wire or 8 wire steper motors</text>
<text x="23" y="35.4">From about 150mA/phase to about 750mA/phase</text>
<text x="23" y="38">Defaults to 5V for Vcc (logic supply), settable to 3.3V</text>
<text x="23" y="40.5">Supply 8V to 30V DC power input on JP1</text>
<text x="124.6" y="38">TP1 - VREF input to driver</text>
<text x="124.6" y="40.5">Monitor this test point with meter</text>
<text x="23" y="43">Do not connect or disconnect motor</text>
<text x="23" y="45.6">whlie EasyDriver is powered</text>
<text x="124.6" y="43">as you adjust current adj pot</text>
<text x="124.6" y="45.6">Valid range 1.0V to Vcc</text>
<text x="226.2" y="44.1">PFD intermediate voltage</text>
<text x="226.2" y="46.6">Change R12 and add in</text>
<text x="124.6" y="48.1">At VREF of 5V max current will be 833mA</text>
<text x="124.6" y="50.7">At VREF of 3.3V max current will be 550mA</text>
<text x="124.6" y="53.2">At VREF of 1V max current will be 166mA</text>
<text x="226.2" y="49.1">R17 to create any voltage</text>
<text x="226.2" y="51.7">on PFD for best high</text>
<text x="17.9" y="58.3">Short JP5, JP6, JP7 pins</text>
<text x="17.9" y="55.7">DEFAULT OPTIONS</text>
<text x="124.6" y="55.7">Minimum current gives smoothest microsteps</text>
<text x="124.6" y="58.3">Maximum current gives highest torque</text>
<text x="226.2" y="54.2">speed performance.</text>
<text x="226.2" y="56.8">See datasheet</text>
<text x="17.9" y="60.8">to GND or Vcc to override</text>
<text x="17.9" y="65.9">SLEEP = Vcc (awake)</text>
<text x="221.4" y="61.3">NOPOP</text>
<text x="17.9" y="68.4">MS1 = Vcc (1/8 microstep)</text>
<text x="17.9" y="71">MS2 = Vcc (1/8 microstep)</text>
<text x="17.9" y="73.5">ENABLE = GND (enabled)</text>
<text x="17.9" y="76.1">RESET = Vcc (not reset)</text>
<text x="17.9" y="78.6">PFD = Vcc (slow decay mode)</text>
<text x="28.1" y="98.9">DIR is level sensitive</text>
<text x="28.1" y="101.5">A rising edge on STEP</text>
<text x="28.1" y="106.5">Both take 0V to Vcc</text>
<text x="28.1" y="104">causes a step</text>
<text x="28.1" y="119.2">Coil 1 of motor across</text>
<text x="28.1" y="124.3">Coil 2 of motor across</text>
<text x="28.1" y="121.8">OUT1B and OUT1A</text>
<text x="28.1" y="126.8">OUT2B and OUT2A</text>
<text x="20.5" y="134.5">Power Input</text>
<text x="20.5" y="137">8V to 30V (Vcc = 5V)</text>
<text x="96.7" y="137">SJ1 Normally Shorted</text>
<text x="20.5" y="139.5">6.3V to 30V (Vcc = 3.3V)</text>
<text x="63.6" y="139.5">Must use LM317</text>
<text x="63.6" y="142.1">For 30V V+ input</text>
<text x="96.7" y="139.5">Cut to use your own</text>
<text x="96.7" y="142.1">Vcc source from JP4</text>
<text x="162.7" y="147.2">Vcc output</text>
<text x="162.7" y="149.7">Max 70mA used by EasyDriver</text>
<text x="162.7" y="152.2">The rest you can use</text>
<text x="208.4" y="154.8">EasyDriver v4.3 by Brian Schmalz is</text>
<text x="208.4" y="157.3">licensed under a Creative Commons</text>
<text x="208.4" y="159.9">Attribution 3.0 US License</text>
<text x="43.3" y="167.5">Both C3 and C1 must</text>
<text x="43.3" y="170">Be rated for &gt;30V</text>
<text x="20.5" y="177.6">Change List:</text>
<text x="20.5" y="180.2">v4.3 Added mounting holes</text>
<text x="89" y="185.3">SJ2 Normally Open -&gt; Vcc=5.0V</text>
<text x="89" y="187.8">SJ2 Closed -&gt; Vcc = 3.3V</text>
</g>
<g font-size="2.8" fill="#808080">
<text x="220.3" y="45.1">VCC</text>
<text x="63.6" y="55">JP5</text>
<text x="73.8" y="58.3">SLEEP</text>
<text x="101.5" y="55">VCC</text>
<text x="110.4" y="57.8">TP1</text>
<text x="217.1" y="57" transform="rotate(-90 217.1 57)">R12</text>
<text x="221.9" y="57" transform="rotate(-90 221.9 57)">10K</text>
<text x="73.8" y="60.8">MS1</text>
<text x="101" y="64.1">R16</text>
<text x="160.1" y="62.1">IC1</text>
<text x="205.9" y="65.9">PFD</text>
<text x="223.3" y="64.4">???</text>
<text x="63.6" y="70.2">JP6</text>
<text x="100.7" y="68.7">TRIMCurrent D</text>
<text x="106.8" y="68.7">POTSMadj pot</text>
<text x="222.9" y="69.2">R17</text>
<text x="231.3" y="71">GND</text>
<text x="73.8" y="73.5">MS2</text>
<text x="73.8" y="76.1">ENABLE</text>
<text x="110.6" y="75.7">C4</text>
<text x="128.1" y="75.5">VCC</text>
<text x="141.7" y="74.5">10K</text>
<text x="147.5" y="76.1">SLEEP</text>
<text x="205.9" y="76.1">RESET</text>
<text x="217.3" y="74.6">R15</text>
<text x="233" y="75.3">VCC</text>
<text x="243.2" y="77.1">R4</text>
<text x="63.6" y="82.9">JP7</text>
<text x="97.7" y="82.4" transform="rotate(-90 97.7 82.4)">R5</text>
<text x="102.5" y="82.4" transform="rotate(-90 102.5 82.4)">5.1K</text>
<text x="106.1" y="81">680pF</text>
<text x="118.9" y="83.7">20K</text>
<text x="119.8" y="78.4">R3</text>
<text x="141.8" y="79.3">R11</text>
<text x="147.5" y="81.1">OUT2B</text>
<text x="205.9" y="81.1">OUT1B</text>
<text x="217.3" y="79.4">10K</text>
<text x="242.7" y="81.9">20K</text>
<text x="253.1" y="83.3">680pF</text>
<text x="253.1" y="78.2">C5</text>
<text x="73.8" y="86.2">RESET</text>
<text x="73.8" y="88.8">PFD</text>
<text x="130.2" y="85.2">V+</text>
<text x="232.8" y="85.2">V+</text>
<text x="96.7" y="91.3">GND</text>
<text x="122.1" y="93.8">GND</text>
<text x="63.6" y="98.2">JP2</text>
<text x="73.8" y="101.5">DIR</text>
<text x="141.1" y="100">R1</text>
<text x="221.4" y="99.9">.75</text>
<text x="238.9" y="96.4">GND</text>
<text x="73.8" y="106.5">GND</text>
<text x="73.8" y="104">STEP</text>
<text x="141.1" y="104.8">.75</text>
<text x="147.5" y="106.5">OUT2A</text>
<text x="205.9" y="106.5">OUT1A</text>
<text x="221.7" y="104.7">R2</text>
<text x="228.7" y="106.5">GND</text>
<text x="132.2" y="109.1">GND</text>
<text x="147.5" y="111.6">STEP</text>
<text x="205.9" y="111.6">ENABLE</text>
<text x="220.4" y="110.1">10K</text>
<text x="63.6" y="115.9">JP3</text>
<text x="73.8" y="119.2">OUT1B</text>
<text x="128.1" y="119">VCC</text>
<text x="147.5" y="116.7">DIR</text>
<text x="220.3" y="114.9">R13</text>
<text x="232.8" y="115.7">VCC</text>
<text x="238.9" y="116.7">GND</text>
<text x="73.8" y="124.3">OUT2B</text>
<text x="73.8" y="121.8">OUT1A</text>
<text x="141.6" y="125">R14</text>
<text x="141.7" y="120.2">10K</text>
<text x="147.5" y="121.8">MS1</text>
<text x="205.9" y="121.8">MS2</text>
<text x="217.3" y="125.1">10K</text>
<text x="217.3" y="120.3">R10</text>
<text x="232.8" y="121.3">VCC</text>
<text x="73.8" y="126.8">OUT2A</text>
<text x="160.1" y="126.8">A3967SLB</text>
<text x="58.6" y="137" transform="rotate(-90 58.6 137)">V+</text>
<text x="33.2" y="143.9">JP1</text>
<text x="130.2" y="141.3">VCC</text>
<text x="111.9" y="144.6">SJ1</text>
<text x="54.5" y="151.6">C3</text>
<text x="67.7" y="151.9">C1</text>
<text x="84" y="154.8">IC2</text>
<text x="130.7" y="151.6">C2</text>
<text x="155.8" y="154.8">JP4</text>
<text x="43.3" y="157.3">GND</text>
<text x="54.5" y="156.4">100uF</text>
<text x="67.7" y="156.9">.1uF</text>
<text x="84" y="157.3">V_REG_317SMD</text>
<text x="105.3" y="158.6" transform="rotate(-90 105.3 158.6)">R8</text>
<text x="110.1" y="158.6" transform="rotate(-90 110.1 158.6)">240</text>
<text x="130.7" y="156.4">1uf</text>
<text x="138.3" y="158.6" transform="rotate(-90 138.3 158.6)">R9</text>
<text x="144.9" y="157.3">GND</text>
<text x="50.9" y="164.9">GND</text>
<text x="63.6" y="164.9">GND</text>
<text x="127.1" y="164.9">GND</text>
<text x="79.9" y="171.3" transform="rotate(-90 79.9 171.3)">R6</text>
<text x="84.7" y="171.3" transform="rotate(-90 84.7 171.3)">390</text>
<text x="86.5" y="172.6">SJ2</text>
<text x="143.4" y="169.5" transform="rotate(-90 143.4 169.5)">PWR_LED1K</text>
<text x="145.5" y="169.5" transform="rotate(-90 145.5 169.5)">YELLOW</text>
<text x="137.3" y="177.6">GND</text>
<text x="94.1" y="182.7">GND</text>
<text x="79.9" y="186.5" transform="rotate(-90 79.9 186.5)">R7</text>
<text x="84.7" y="186.5" transform="rotate(-90 84.7 186.5)">330</text>
<text x="78.9" y="195.4">GND</text>
</g>
<g font-size="2.8" fill="#800000">
<text x="170.3" y="167.5">Designed by Brian Schmalz</text>
<text x="170.3" y="172.6">Produce by Spark Fun Electronics</text>
<text x="180.5" y="180.2">EasyD</text>
<text x="187.8" y="180.2">river v43</text>
</g>
<g font-size="2.4" fill="#808080">
<text x="71.1" y="57.9">2</text>
<text x="71.1" y="60.5">1</text>
<text x="158.6" y="65.5">1</text>
<text x="201.1" y="65.5">24</text>
<text x="158.6" y="70.6">2</text>
<text x="162.5" y="66.7">REF</text>
<text x="162.5" y="71.7">RC2</text>
<text x="194.2" y="66.7">PFD</text>
<text x="194.2" y="71.7">RC1</text>
<text x="201.1" y="70.6">23</text>
<text x="71.1" y="75.7">1</text>
<text x="71.1" y="73.2">2</text>
<text x="158.6" y="75.7">3</text>
<text x="162.5" y="76.8">/SLEEP</text>
<text x="190.7" y="76.8">/RESET</text>
<text x="201.1" y="75.7">22</text>
<text x="158.6" y="80.8">4</text>
<text x="162.5" y="81.9">OUT2B</text>
<text x="191.3" y="81.9">OUT1B</text>
<text x="201.1" y="80.8">21</text>
<text x="71.1" y="88.4">1</text>
<text x="71.1" y="85.9">2</text>
<text x="158.6" y="85.9">5</text>
<text x="162.5" y="87">LOAD_SUPPLY2</text>
<text x="182" y="87">LOAD_SUPPLY1</text>
<text x="201.1" y="85.9">20</text>
<text x="158.6" y="90.9">6</text>
<text x="162.5" y="92.1">GND1</text>
<text x="192.5" y="92.1">GND4</text>
<text x="201.1" y="90.9">19</text>
<text x="71.1" y="101.1">3</text>
<text x="158.6" y="96">7</text>
<text x="158.6" y="101.1">8</text>
<text x="162.5" y="97.1">GND2</text>
<text x="192.5" y="97.1">GND3</text>
<text x="201.1" y="96">18</text>
<text x="201.1" y="101.1">17</text>
<text x="71.1" y="106.2">1</text>
<text x="71.1" y="103.6">2</text>
<text x="158.6" y="106.2">9</text>
<text x="162.5" y="102.2">SENSE2</text>
<text x="162.5" y="107.3">OUT2A</text>
<text x="190" y="102.2">SENSE1</text>
<text x="191.3" y="107.3">OUT1A</text>
<text x="201.1" y="106.2">16</text>
<text x="157.4" y="111.3">10</text>
<text x="162.5" y="112.4">STEP</text>
<text x="189.5" y="112.4">/ENABLE</text>
<text x="201.1" y="111.3">15</text>
<text x="71.1" y="118.9">4</text>
<text x="157.6" y="116.3">11</text>
<text x="162.5" y="117.5">DIR</text>
<text x="182.4" y="117.5">LOGIC_SUPPLY</text>
<text x="201.1" y="116.3">14</text>
<text x="71.1" y="124">2</text>
<text x="71.1" y="121.4">3</text>
<text x="157.4" y="121.4">12</text>
<text x="162.5" y="122.5">MS1</text>
<text x="194.1" y="122.5">MS2</text>
<text x="201.1" y="121.4">13</text>
<text x="71.1" y="126.5">1</text>
<text x="40.6" y="149.3">1</text>
<text x="40.6" y="146.8">2</text>
<text x="77" y="147.8">IN</text>
<text x="82.1" y="147.8">OUT</text>
<text x="151.5" y="146.8">1</text>
<text x="151.5" y="149.3">2</text>
<text x="79.4" y="151.5">ADJ</text>
</g>
</svg>
